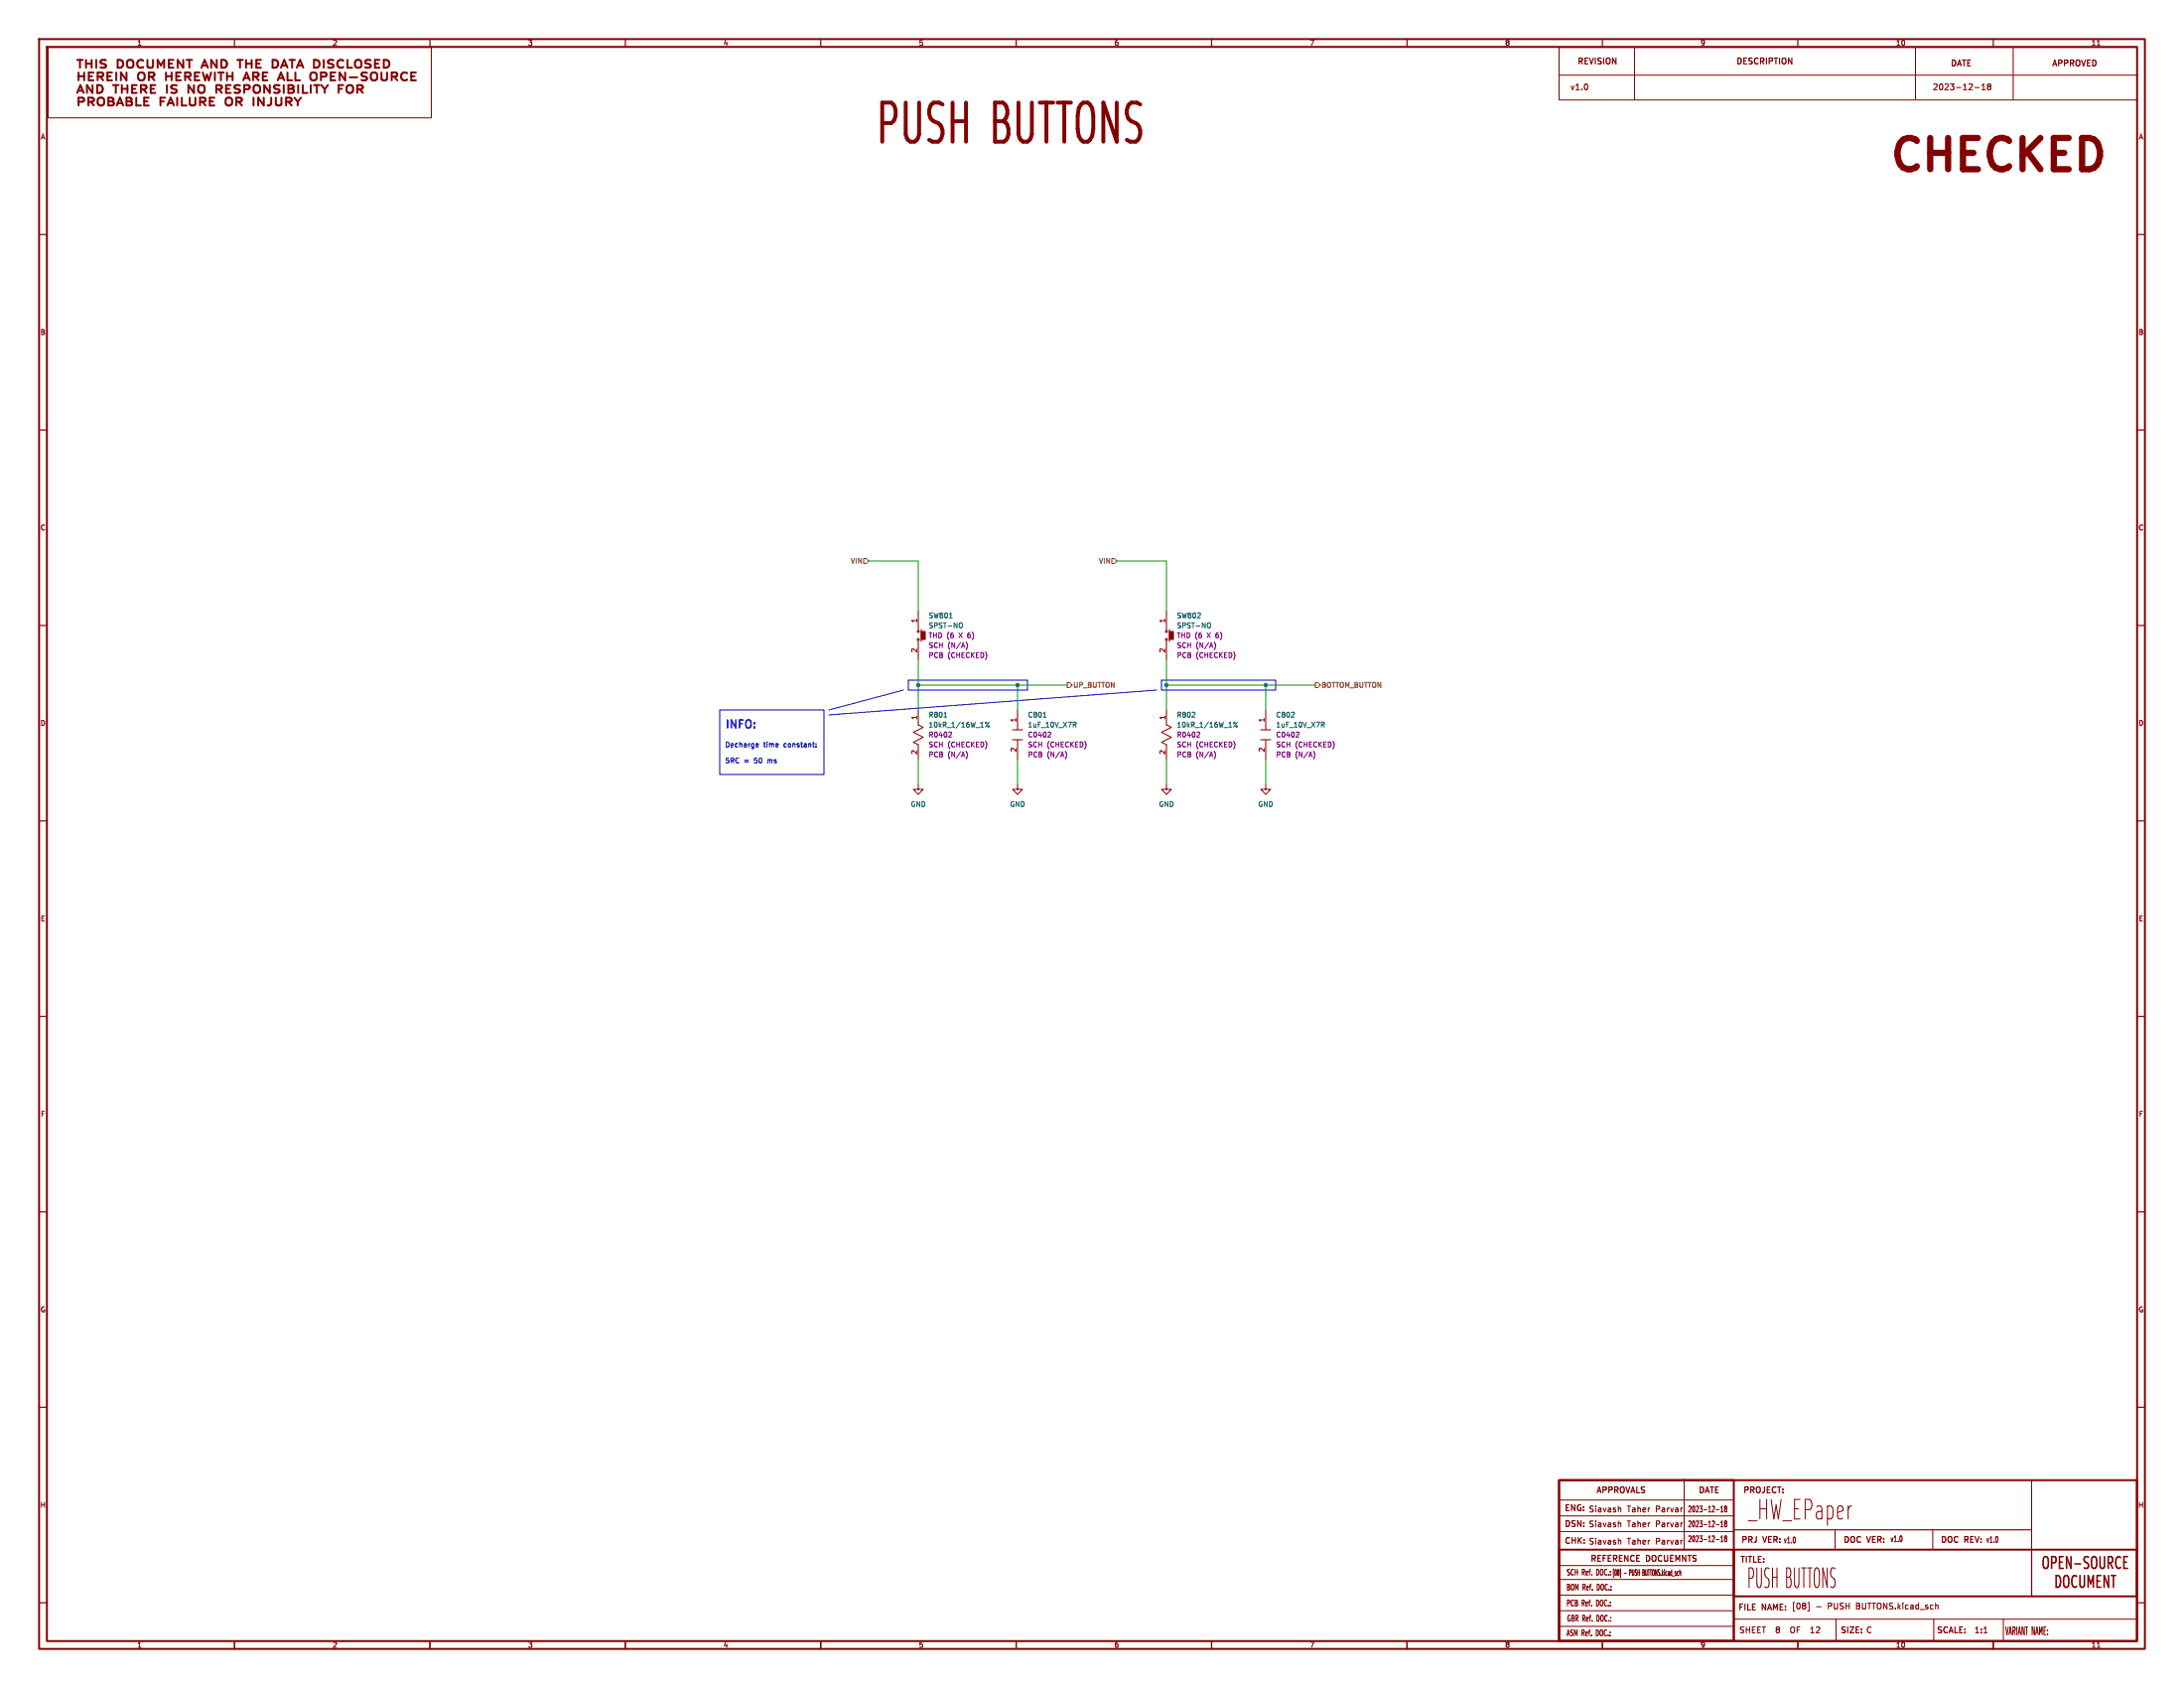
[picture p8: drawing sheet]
<svg xmlns="http://www.w3.org/2000/svg" width="559mm" height="432mm" viewBox="0 0 559 432" stroke-linecap="round" stroke-linejoin="round" font-family="sans-serif">
<g fill="none" stroke="#840000" stroke-width=".5">
<path d="M10 10h538.8v411.8h-538.8zM12 12h534.8v407.8h-534.8zM19.7 15.3h1.5M20.1 18.5v2M20.1 19.5h1.4M20.5 15.3v2M21.5 18.5v2M22 15.3v2M22 16.3h1.4M22.7 19.5h.9M23.4 15.3v2M23.9 18.5h-1.2v2"/>
<path d="M24.6 15.3v2M25 19.6l1.2-.1 .2-.6-.5-.4h-.9v2M25.6 19.6l.8 .9M27.1 15.4a1.04 1.04 0 0 0-1.4 .3l.2 .5 1.1 .4v.5a1.18 1.18 0 0 1-1.3 .1M27.5 19.5h.8M28.7 18.5h-1.2v2h1.2M29.7 18.5v2M30.1 15.3a1.07 1.07 0 0 1 1.4 1 1.07 1.07 0 0 1-1.4 1zM32.4 18.5v2l-1.5-2v2M32.6 15.6a.88 .88 0 0 1 .9-.3 .88 .88 0 0 1 .6 .7v.7a.85 .85 0 0 1-.8 .7 .85 .85 0 0 1-.8-.7zM36.6 15.5a.99 .99 0 0 0-1.5 .8 .99 .99 0 0 0 1.5 .8M37.7 15.3v1.6l.5 .4h.5l.4-.4v-1.6"/>
<path d="M38.1 19.6l1.2-.1 .2-.6-.5-.4h-.9v2M38.7 19.6l.8 .9M40.3 17.3v-2l.9 1.5 .8-1.5v2M42.5 19.5h1.4M42.5 18.5v2M43.2 16.3h.8M43.9 18.5v2M44.4 15.3h-1.2v2h1.2M45.1 19.5h.8M46.3 18.5h-1.2v2M46.9 15.3v2l-1.4-2v2M47.4 19.6l1.2-.1 .2-.6-.5-.4h-.9v2"/>
<path d="M47.7 15.3h1.4M48 19.6l.8 .9M48.4 15.3v2M49.9 19.5h.8M51.1 18.5h-1.2v2M51.5 17.3l.9-2 .8 2M51.8 16.8h1.2M51.9 18.5l.6 2 .5-1.4 .4 1.4 .6-2M55 18.5v2M55.5 15.3v2l-1.5-2v2M55.8 18.5h1.4M56.5 18.5v2"/>
<path d="M56.6 15.3a1.07 1.07 0 0 1 1.5 1 1.07 1.07 0 0 1-1.5 1zM58.1 18.5v2M58.1 19.5h1.4M59.5 18.5v2M60.7 15.3h1.4M61.4 15.3v2M62.5 20h1.2M63 16.3h1.4M63 15.3v2M64.4 15.3v2M64.7 19.6l1.2-.1 .3-.6-.5-.4h-1v2M65.3 19.6l.9 .9"/>
<path d="M65.6 16.3h.8M66.8 15.3h-1.2v2h1.2M67.2 19.5h.9M68.4 18.5h-1.2v2M69.7 15.3a1.07 1.07 0 0 1 1.5 1 1.07 1.07 0 0 1-1.5 1zM71.3 20h1.2M71.9 17.3l.8-2 .9 2M72.1 16.8h1.2M73.6 18.5v2M74 15.3h1.5M74.7 15.3v2M75.6 18.5v2"/>
<path d="M75.9 17.3l.9-2 .8 2M76.2 16.8h1.2M80.3 15.3a1.07 1.07 0 0 1 1.5 1 1.07 1.07 0 0 1-1.5 1zM82.1 19.6l1.2-.1 .3-.6-.5-.4h-1v2M82.8 15.3v2M84.6 19.5h.9M85.3 15.4a1.04 1.04 0 0 0-1.4 .3l.2 .5 1.1 .4v.5a1.18 1.18 0 0 1-1.3 .1M85.8 18.5h-1.2v2M87.8 15.5a.99 .99 0 0 0-1.5 .8 .99 .99 0 0 0 1.5 .8M88.3 18.5v2l-1.4-2v2M88.9 15.3v2h1.2M89.5 19.8h1.9"/>
<path d="M90.9 15.6a.88 .88 0 0 1 .9-.3 .88 .88 0 0 1 .7 .7v.7a.85 .85 0 0 1-.9 .7 .85 .85 0 0 1-.8-.7zM93.9 18.6a1.04 1.04 0 0 0-1.4 .3l.2 .5 1.1 .4 .1 .4M94.9 15.4a1.04 1.04 0 0 0-1.5 .3l.3 .5 1 .4v.5a1.18 1.18 0 0 1-1.3 .1M95.9 16.3h.9M97.1 15.3h-1.2v2h1.2M97.6 18.5v1.7M98.2 15.3a1.07 1.07 0 0 1 1.4 1 1.07 1.07 0 0 1-1.4 1zM99 18.5v1.7M100.2 19.6l1.2-.1 .2-.6-.4-.4h-1v2M100.8 19.6l.8 .9M104.1 18.7a.99 .99 0 0 0-1.2 .1 .99 .99 0 0 0-.2 1.3M105.2 19.5h.9"/>
<path d="M106.4 18.5h-1.2v2h1.2M20.1 26l1.2-.1 .2-.5-.4-.4h-1v2M22.6 26l1.2-.1 .2-.5-.4-.4h-1v2M23.2 26l.8 1M25.1 25.3a.88 .88 0 0 1 .9-.3 .88 .88 0 0 1 .6 .7v.6a.85 .85 0 0 1-.8 .7 .85 .85 0 0 1-.8-.7zM27.7 25h.9l.4 .4-.1 .4-.3 .1 .5 .4-.2 .6-1.2 .1zM27.7 25.9h.9M28.9 21.8h1.4M29.9 27l.8-2 .8 2M30.1 26.4h1.2M32.4 25h.8l.5 .4-.1 .4-.4 .1 .6 .4-.2 .6-1.2 .1zM32.4 25.9h.8"/>
<path d="M34.9 25v2h1.2M35.5 20.3a1.19 1.19 0 0 1 .4-1.8 .82 .82 0 0 1 1.1 .7l-.1 1.1M36.9 25.9h.8M38.1 25h-1.2v2h1.2M41.1 25.9h.8M42.2 25h-1.1v2M42.8 27l.9-2 .8 2M43.1 26.4h1.2M45.3 25v2M46.5 25v2h1.2M48.6 25v1.6l.4 .4h.5l.5-.4v-1.6M51.1 21.9a.97 .97 0 0 1 1.1 .2"/>
<path d="M51.2 26l1.2-.1 .2-.5-.5-.4h-.9v2M51.8 26l.8 1M52.2 23.5a.96 .96 0 0 1-1.1 .2M53.7 25.9h.8M54.9 25h-1.2v2h1.2M57.8 25.3a.88 .88 0 0 1 .9-.3 .88 .88 0 0 1 .7 .7v.6a.85 .85 0 0 1-.8 .7 .85 .85 0 0 1-.9-.7zM60.5 26l1.1-.1 .3-.5-.5-.4h-.9v2M60.9 22.8l.5 .4-.1 .4-.4 .2M61.1 26l.8 1M61.1 21.8l.3 .1M62.2 20.5l.9-2 .8 2M64.9 25v2"/>
<path d="M67.5 25v2l-1.4-2v2M69.4 25v1.4a.8 .8 0 0 1-1 .6M70.6 22.7l.7 .2 .2 .5-.4 .4h-.6M70.6 21.8l.9 .1M70.6 25v1.6l.5 .4h.4l.5-.4v-1.6M71.1 20.5l.8-2 .8 2M73.2 26l1.2-.1 .2-.5-.5-.4h-.9v2M73.8 26l.8 1M75.3 25l.9 1M76.2 26v1M77 25l-.8 1M79.5 20.3a1.19 1.19 0 0 1 .5-1.8 .82 .82 0 0 1 1.1 .7l-.2 1.1"/>
<path d="M82.2 21.8l.9 1M83.1 22.8v1M83.9 21.8l-.8 1M95 20.3a1.19 1.19 0 0 1 .5-1.8 .82 .82 0 0 1 1 .7l-.1 1.1M398.9 378.6h147.8v41.2h-147.8zM398.9 378.6h44.7v41.2h-44.7zM398.9 396.4h44.7v23.4h-44.7zM443.6 396.4h103.1v12h-103.1z"/>
</g>
<g fill="none" stroke="#840000" stroke-width=".3">
<path d="M60 10v2M110 10v2M160 10v2M210 10v2M260 10v2M310 10v2M360 10v2M410 10v2M460 10v2M510 10v2M10 60h2M546.8 60h2"/>
<path d="M10 110h2M546.8 110h2M10 160h2M546.8 160h2M10 210h2M546.8 210h2M10 260h2M546.8 260h2M10 310h2M546.8 310h2M10 360h2M546.8 360h2"/>
<path d="M443.6 391.3h76.2M519.8 396.7v11.7M10 410h2M60 419.8v2M110 419.8v2M160 419.8v2M210 419.8v2M260 419.8v2M310 419.8v2M360 419.8v2M410 419.8v2M460 419.8v2"/>
<path d="M510 419.8v2M546.8 410h2"/>
</g>
<g fill="none" stroke="#840000" stroke-width=".25">
<path d="M12.3 12.1h98.1v18h-98.1zM398.9 12.1h147.8v13.5h-147.8zM398.9 19.2h148.1M418.2 12.1v13.5M490.1 12.1v13.2M515.1 12.1v13.2M536.6 11.6h.7M505.3 22.4h1.1M507.1 23h.8M507.1 21.9l.4-.4v1.5M508.8 22.1l-.3 .3 .1 .4 .2 .2 .4-.1 .2-.2-.1-.5-.2-.1M508.8 22.1l-.3-.3 .3-.3h.4l.2 .2-.3 .4"/>
<path d="M508.8 22.1h.3M234.9 156.2v5.1M298.4 156.2v5.1M234.9 163.8v5.1M235.7 161v3.1M236.5 163.1h.1M298.4 163.8v5.1M299.2 161v3.1M300 163.1h.1M234.9 181.6v3.8l1.3 .7-2.5 1.2 2.5 1.3-2.5 1.3 1.2 .6v3.8M259.1 186.7h2.5M259.1 189.2h2.5"/>
<path d="M260.3 181.6v5.1M260.3 189.2v5.1M298.4 181.6v3.8l1.3 .7-2.5 1.2 2.5 1.3-2.5 1.3 1.2 .6v3.8M322.6 186.7h2.5M322.6 189.2h2.5M323.8 181.6v5.1M323.8 189.2v5.1M234.9 200.7v1.2h1.3l-1.3 1.3-1.2-1.3h1.2M260.3 200.7v1.2h1.3l-1.3 1.3-1.2-1.3h1.2M298.4 200.7v1.2h1.3l-1.3 1.3-1.2-1.3h1.2M323.8 200.7v1.2h1.3l-1.3 1.3-1.2-1.3h1.2M430.9 378.4v17.8"/>
<path d="M519.8 378.6v17.6M398.9 383.7h44.7M398.9 387.8h44.7M398.9 391.8h44.7M414.3 385.8l.4 .2v.8M414.3 389.6l.4 .2v.8M414.3 394l.4 .2v.8M439.1 390h.8M439.1 386.2h.8M439.1 393.8h.8M440.3 390.6h.6M440.3 385.7l.3-.4v1.5"/>
<path d="M440.3 389.5l.3-.4v1.5M440.3 393.3l.3-.4v1.5M440.3 386.8h.6M440.3 394.4h.6M441.4 389.7l-.2 .3 .2 .6 .4-.3-.2-.6M441.4 389.7a.34 .34 0 0 1-.2-.5 .34 .34 0 0 1 .6 0 .34 .34 0 0 1-.2 .5M441.4 385.9a.34 .34 0 0 1-.2-.5 .34 .34 0 0 1 .6 0 .34 .34 0 0 1-.2 .5M441.4 385.9l-.2 .3 .2 .6 .4-.3-.2-.6M441.4 393.5a.34 .34 0 0 1-.2-.5 .34 .34 0 0 1 .6 0 .34 .34 0 0 1-.2 .5M441.4 393.5l-.2 .3 .2 .6 .4-.3-.2-.6M441.4 389.7h.2M441.4 385.9h.2"/>
<path d="M441.4 393.5h.2M469.5 391.3v4.9M494.5 391.3v4.9M398.7 404h44.7M398.7 408h44.7M398.7 412h44.7M398.7 416h44.7M398.9 400.5h44.7M443.6 414.2h102.9M458.4 416.2l-.2 .5 .2 .9M462.5 409.9h.4v2.2h-.4M463.3 417.7h.9"/>
<path d="M463.3 416.6l.4-.4v1.5M464.8 411h1.1M469.8 414.2v5.3M494.8 414.2v5.3M495.4 410.6l.5 .2v.8M507.6 417.7h.9M512.6 414.2v5.4M536.6 421.4h.7"/>
<circle cx="234.9" cy="163.6" r=".25"/>
<circle cx="234.9" cy="161.5" r=".25"/>
<circle cx="298.4" cy="163.6" r=".25"/>
<circle cx="298.4" cy="161.5" r=".25"/>
</g>
<g fill="none" stroke="#840000" stroke-width=".4">
<path d="M523 398.3l.2-.1 .6 .1a2.55 2.55 0 0 1-.2 2.9l-.6-.1a2.96 2.96 0 0 1 0-2.8zM524.9 399.8h.8l.3-.3 .1-.7-.4-.6h-.8v3M526.9 399.6h.7M527.9 398.2h-1v3h1M529.9 398.2v3l-1.2-3v3M534.4 398.3l-.3-.1a.79 .79 0 0 0-.9 .7 .79 .79 0 0 0 .8 .9 .75 .75 0 0 1 .3 1 .75 .75 0 0 1-1.1 .3M535.4 398.3l.2-.1 .6 .1a2.54 2.54 0 0 1-.2 2.9l-.6-.1a2.98 2.98 0 0 1 0-2.8zM537.3 398.2v2.4l.4 .6 .6-.1 .2-.5v-2.4M539.4 399.8h.8l.3-.3 .1-.7-.4-.6h-.8v3M539.9 399.8l.7 1.4M542.6 398.5l-.4-.3a1.27 1.27 0 0 0-.9 1.7 1.1 1.1 0 0 0 .9 1.3l.4-.3M543.4 399.6h.7"/>
<path d="M544.4 398.2h-1v3h1M526.1 403h.5a2 2 0 0 1 0 3h-.5zM528.3 403.2l.2-.2 .5 .2a2.55 2.55 0 0 1-.2 2.8l-.5-.1a2.98 2.98 0 0 1 0-2.7zM530.8 400.1h1.6M531.3 403.3l-.4-.3a1.27 1.27 0 0 0-.8 1.7 1.1 1.1 0 0 0 .8 1.3l.4-.3M532.2 403v2.5l.4 .5h.3l.4-.5v-2.5M534.3 406v-3l.6 2.2 .7-2.2v3M536.6 404.5h.6M537.5 403h-.9v3h.9M539.5 403v3l-1.1-3v3M540.2 403h1.1M540.8 403v3"/>
</g>
<g fill="#840000" stroke="#840000" stroke-width=".25">
<path d="M299.2 161.5h1v2.1h-1z"/>
<path d="M235.7 161.5h1v2.1h-1z"/>
</g>
<g fill="none" stroke="#006464" stroke-width=".25">
<path d="M242.9 158.1h.7M245.7 159.3l.4 .1 .1 .4v.6l-.5 .2M309.2 159.3l.4 .1 .2 .4-.1 .6-.5 .2M241.5 183.5h.8M253.1 184.7l-1 1.3M266.9 183.5h.8M274.6 184.7h.5l.2 .3-.1 .3-.6 .1M274.9 185.4l.4 .6M316.6 184.7l-1 1.3M338.1 184.7h.5l.2 .3-.1 .3-.6 .1M338.4 185.4l.4 .6"/>
<circle cx="252.3" cy="184.9" r=".18"/>
<circle cx="252.9" cy="185.8" r=".18"/>
<circle cx="315.8" cy="184.9" r=".18"/>
<circle cx="316.4" cy="185.8" r=".18"/>
</g>
<path d="M247.2 164.3a1.47 1.47 0 0 1 0 1.9M310.7 164.3a1.47 1.47 0 0 1 0 1.9M243.2 187.3l.3 .2-.1 .3-.7 .7h.8M247.2 192.2a1.47 1.47 0 0 1 0 1.9M268.6 187.3l.3 .2-.1 .3-.7 .7h.8M272.6 192.2a1.47 1.47 0 0 1 0 1.9M306.7 187.3l.3 .2-.1 .3-.7 .7h.8M310.7 192.2a1.47 1.47 0 0 1 0 1.9M332.1 187.3l.3 .2-.1 .3-.7 .7h.8M336.1 192.2a1.47 1.47 0 0 1 0 1.9" fill="none" stroke="#840084" stroke-width=".25"/>
<path d="M221 142.9h.6l.6 .6-.6 .6h-.6zM284.5 142.9h.6l.6 .6-.6 .6h-.6zM273 174.6h.7l.6 .7-.6 .6h-.7zM336.5 174.6h.7l.6 .7-.6 .6h-.7z" fill="none" stroke="#725600" stroke-width=".25"/>
<path d="M231.1 176.5l-19 5.1M232.4 174h30.5v2.5h-30.5zM295.9 176.5l-83.8 6.4M297.2 174h29.2v2.5h-29.2zM184.1 181.6h26.7v16.5h-26.7zM193.6 190.2l.4 .1v.2l-.6 .2M194 191l-.4 .1M207.9 190.2h.5M208.3 191.1h.1M208.8 191v.1M208.8 190.3v.1" fill="none" stroke="#0000c2" stroke-width=".25"/>
<path d="M222.2 143.5h12.7v12.7M285.7 143.5h12.7v12.7M234.9 168.9v12.7M234.9 175.3h38.1M260.3 175.3v6.3M298.4 168.9v12.7M298.4 175.3h38.1M323.8 175.3v6.3M234.9 194.3v6.4M260.3 194.3v6.4M298.4 194.3v6.4M323.8 194.3v6.4" fill="none" stroke="#009600" stroke-width=".25"/>
<g fill="#009600" stroke="#009600" stroke-width=".25">
<circle cx="298.4" cy="175.3" r=".46"/>
<circle cx="234.9" cy="175.3" r=".46"/>
<circle cx="260.3" cy="175.3" r=".46"/>
<circle cx="323.8" cy="175.3" r=".46"/>
</g>
<text font-size="13.9" fill="#840000" x="223.6" y="38.2">PUSH BUTTONS</text>
<text font-size="11.1" fill="#840000" x="481.8" y="46.1">CHECKED</text>
<g font-size="7" fill="#840000">
<text x="447.2" y="389.1">_HW_EPaper</text>
<text x="446.9" y="406.6">PUSH BUTTONS</text>
</g>
<g font-size="2.8" fill="#840000">
<text x="19.2" y="23">THIS</text>
<text x="30.2" y="23">DOCUMENT</text>
<text x="53" y="23">AND</text>
<text x="63.1" y="23">THE</text>
<text x="72.8" y="23">DATA</text>
<text x="84.4" y="23">DISCLOSED</text>
<text x="513" y="418.5">VARIANT NAME:</text>
</g>
<text font-size="2.8" fill="#0000c2" x="185.4" y="186.4">INFO:</text>
<g font-size="2.1" fill="#840000">
<text x="403.5" y="16.9">REVISION</text>
<text x="444.1" y="16.9">DESCRIPTION</text>
<text x="499" y="17.4">DATE</text>
<text x="524.9" y="17.4">APPROVED</text>
<text x="401.7" y="23.3">v1.0</text>
<text x="494.4" y="23.3">2023-12-18</text>
<text x="408.3" y="382.4">APPROVALS</text>
<text x="434.5" y="382.4">DATE</text>
<text x="445.9" y="382.4">PROJECT:</text>
<text x="400.2" y="386.9">ENG: Siavash</text>
<text x="416.3" y="387.1">Taher</text>
<text x="423.6" y="387.1">Parvar</text>
<text x="431.8" y="387.1">2023-12-18</text>
<text x="400.2" y="391">DSN: Siavash</text>
<text x="400.2" y="395.3">CHK: Siavash</text>
<text x="416.3" y="390.9">Taher</text>
<text x="416.3" y="395.3">Taher</text>
<text x="423.6" y="390.9">Parvar</text>
<text x="423.6" y="395.3">Parvar</text>
<text x="431.8" y="390.9">2023-12-18</text>
<text x="431.8" y="394.7">2023-12-18</text>
<text x="445.4" y="395.1">PRJ</text>
<text x="451.3" y="395.1">VER:v1.0</text>
<text x="471.6" y="395.1">DOC</text>
<text x="477.9" y="395.1">VER: v1.0</text>
<text x="496.4" y="395.1">DOC</text>
<text x="502.8" y="395.1">REV: v1.0</text>
<text x="406.8" y="399.9">REFERENCE</text>
<text x="421.3" y="399.9">DOCUEMNTS</text>
<text x="445.1" y="400.2">TITLE:</text>
<text x="400.7" y="407.1">BOM Ref. DOC.:</text>
<text x="400.7" y="403.3">SCH Ref. DOC.:[08]</text>
<text x="415.6" y="403.3">- PUSH BUTTONS.kicad_sch</text>
<text x="400.7" y="411.2">PCB Ref. DOC.:</text>
<text x="444.6" y="412.3">FILE</text>
<text x="450.9" y="412.3">NAME: [08]</text>
<text x="467.7" y="411.9">PUSH</text>
<text x="475" y="411.9">BUTTONS.kicad_sch</text>
<text x="400.7" y="418.8">ASM Ref. DOC.:</text>
<text x="400.8" y="415.1">GBR Ref. DOC.:</text>
<text x="444.9" y="418">SHEET</text>
<text x="454.6" y="418">8</text>
<text x="458.9" y="418">OF</text>
<text x="464.7" y="418">12</text>
<text x="470.8" y="418.2">SIZE: C</text>
<text x="495.4" y="418.2">SCALE:</text>
<text x="505.1" y="418">1:1</text>
</g>
<g font-size="1.8" fill="#840000">
<text x="35" y="11.9">1</text>
<text x="85" y="11.9">2</text>
<text x="135" y="11.9">3</text>
<text x="185" y="11.9">4</text>
<text x="235" y="11.9">5</text>
<text x="285" y="11.9">6</text>
<text x="335" y="11.9">7</text>
<text x="385" y="11.9">8</text>
<text x="435" y="11.9">9</text>
<text x="485" y="11.9">10</text>
<text x="535" y="11.9">11</text>
<text x="10.3" y="35.9">A</text>
<text x="547.1" y="35.9">A</text>
<text x="10.3" y="85.9">B</text>
<text x="547.1" y="85.9">B</text>
<text x="10.3" y="135.9">C</text>
<text x="547.1" y="135.9">C</text>
<text x="10.3" y="185.9">D</text>
<text x="547.1" y="185.9">D</text>
<text x="10.3" y="235.9">E</text>
<text x="547.1" y="235.9">E</text>
<text x="10.3" y="285.9">F</text>
<text x="547.1" y="285.9">F</text>
<text x="10.3" y="335.9">G</text>
<text x="547.1" y="335.9">G</text>
<text x="10.2" y="385.9">H</text>
<text x="547" y="385.9">H</text>
<text x="35" y="421.7">1</text>
<text x="85" y="421.7">2</text>
<text x="135" y="421.7">3</text>
<text x="185" y="421.7">4</text>
<text x="235" y="421.7">5</text>
<text x="285" y="421.7">6</text>
<text x="335" y="421.7">7</text>
<text x="385" y="421.7">8</text>
<text x="435" y="421.7">9</text>
<text x="485" y="421.7">10</text>
<text x="535" y="421.7">11</text>
</g>
<g font-size="1.8" fill="#725600">
<text x="217.6" y="144.4">VIN</text>
<text x="281.1" y="144.4">VIN</text>
<text x="274.5" y="176.1">UP_BUTTON</text>
<text x="338" y="176.1">BOTTOM_BUTTON</text>
</g>
<g font-size="1.8" fill="#a90000">
<text x="234.7" y="159.5" transform="rotate(-90 234.7 159.5)">1</text>
<text x="298.2" y="159.5" transform="rotate(-90 298.2 159.5)">1</text>
<text x="234.7" y="167.1" transform="rotate(-90 234.7 167.1)">2</text>
<text x="298.2" y="167.1" transform="rotate(-90 298.2 167.1)">2</text>
<text x="234.7" y="184.2" transform="rotate(-90 234.7 184.2)">1</text>
<text x="260.1" y="184.9" transform="rotate(-90 260.1 184.9)">1</text>
<text x="298.2" y="184.2" transform="rotate(-90 298.2 184.2)">1</text>
<text x="323.6" y="184.9" transform="rotate(-90 323.6 184.9)">1</text>
<text x="234.7" y="193.1" transform="rotate(-90 234.7 193.1)">2</text>
<text x="260.1" y="192.5" transform="rotate(-90 260.1 192.5)">2</text>
<text x="298.2" y="193.1" transform="rotate(-90 298.2 193.1)">2</text>
<text x="323.6" y="192.5" transform="rotate(-90 323.6 192.5)">2</text>
</g>
<g font-size="1.8" fill="#006464">
<text x="237.5" y="158.3">SW801</text>
<text x="237.5" y="160.9">SPST-NO</text>
<text x="301" y="158.3">SW802</text>
<text x="301" y="160.9">SPST-NO</text>
<text x="237.5" y="183.7">R801</text>
<text x="262.9" y="183.7">C801</text>
<text x="301" y="183.7">R802</text>
<text x="326.4" y="183.7">C802</text>
<text x="237.5" y="186.3">10kR_1/16W_1%</text>
<text x="262.9" y="186.3">1uF_10V_X7R</text>
<text x="301" y="186.3">10kR_1/16W_1%</text>
<text x="326.4" y="186.3">1uF_10V_X7R</text>
<text x="232.9" y="206.6">GND</text>
<text x="258.3" y="206.6">GND</text>
<text x="296.4" y="206.6">GND</text>
<text x="321.8" y="206.6">GND</text>
</g>
<g font-size="1.8" fill="#840084">
<text x="237.5" y="163.4">THD (6</text>
<text x="237.5" y="166">SCH</text>
<text x="242.5" y="166">(N/A)</text>
<text x="245.5" y="163.4">X 6)</text>
<text x="301" y="163.4">THD (6</text>
<text x="301" y="166">SCH</text>
<text x="306" y="166">(N/A)</text>
<text x="309" y="163.4">X 6)</text>
<text x="237.5" y="168.5">PCB</text>
<text x="242.5" y="168.5">(CHECKED)</text>
<text x="301" y="168.5">PCB</text>
<text x="306" y="168.5">(CHECKED)</text>
<text x="237.5" y="191.4">SCH</text>
<text x="237.5" y="188.8">R0402</text>
<text x="242.5" y="191.4">(CHECKED)</text>
<text x="262.9" y="188.8">C0402</text>
<text x="262.9" y="191.4">SCH</text>
<text x="267.9" y="191.4">(CHECKED)</text>
<text x="301" y="188.8">R0402</text>
<text x="301" y="191.4">SCH</text>
<text x="306" y="191.4">(CHECKED)</text>
<text x="326.4" y="188.8">C0402</text>
<text x="326.4" y="191.4">SCH</text>
<text x="331.4" y="191.4">(CHECKED)</text>
<text x="237.5" y="193.9">PCB</text>
<text x="242.5" y="193.9">(N/A)</text>
<text x="262.9" y="193.9">PCB</text>
<text x="267.9" y="193.9">(N/A)</text>
<text x="301" y="193.9">PCB</text>
<text x="306" y="193.9">(N/A)</text>
<text x="326.4" y="193.9">PCB</text>
<text x="331.4" y="193.9">(N/A)</text>
</g>
<g font-size="1.8" fill="#0000c2">
<text x="185.4" y="191.2">Decharge</text>
<text x="195.4" y="191.2">time</text>
<text x="200.6" y="191.2">constant:</text>
<text x="185.4" y="195.3">5RC</text>
<text x="190.3" y="195.3">=</text>
<text x="193.1" y="195.3">50</text>
<text x="196.7" y="195.3">ms</text>
</g>
</svg>
